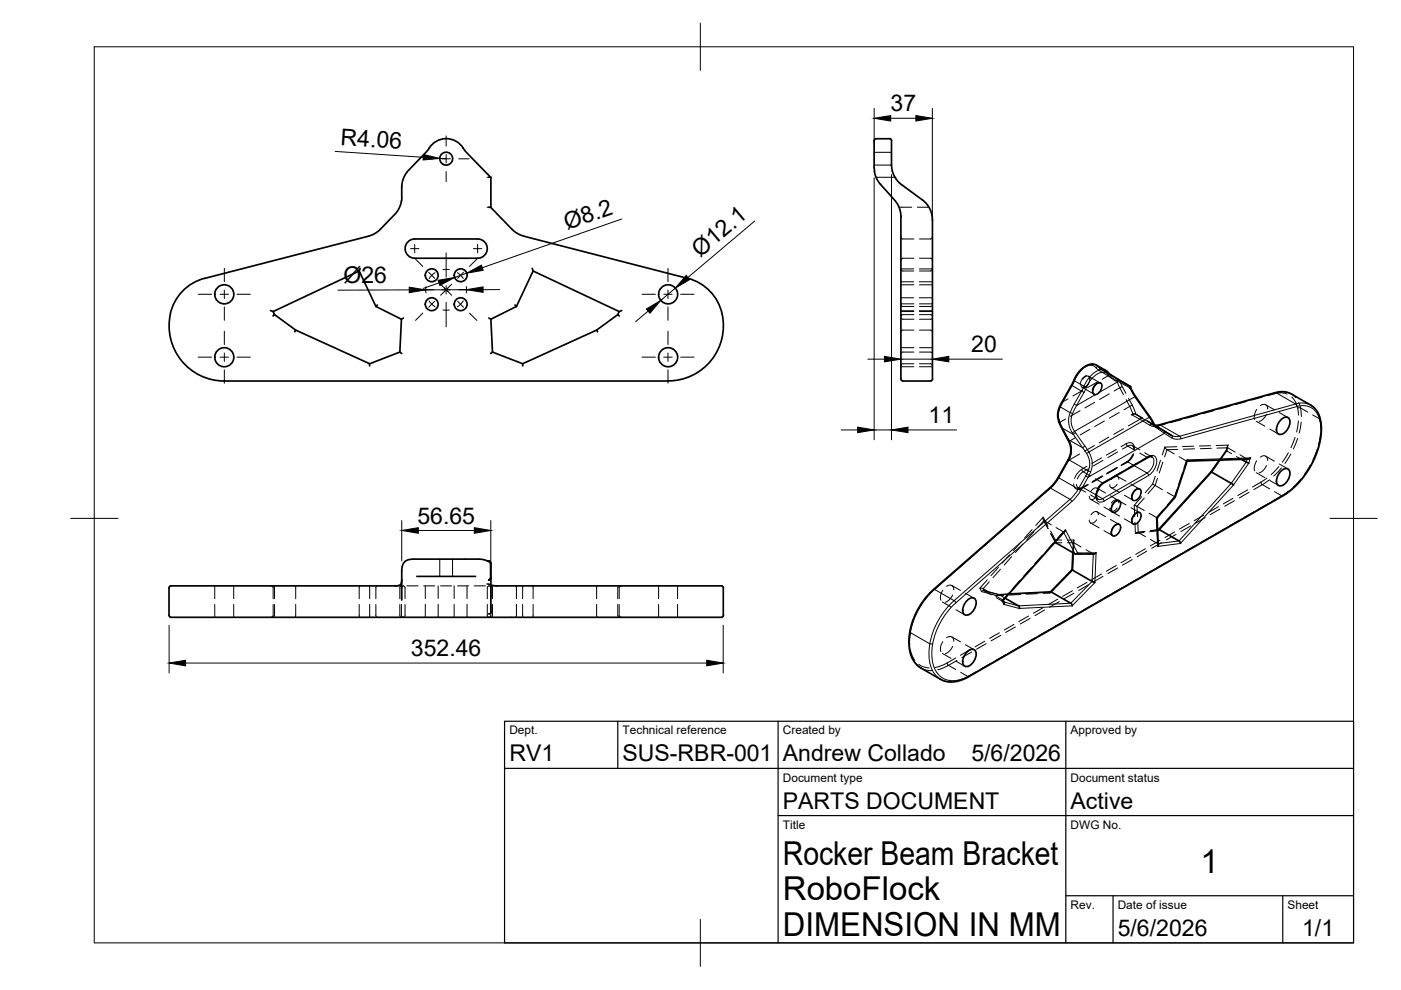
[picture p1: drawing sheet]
<svg xmlns="http://www.w3.org/2000/svg" width="297mm" height="210mm" viewBox="0 0 297 210" stroke-linecap="round" stroke-linejoin="round" font-family="sans-serif">
<!-- layer: Visible -->
<g fill="none" stroke="#000" stroke-width=".36">
<path d="M91 31.4a4.3 4.3 0 0 1 7.5 .5l5.5 5.7M91 31.4l-4.4 4.7-.7 1-.7 1.9v2.8M95.3 34.8a1.34 1.34 0 0 0 .1-2.2 1.34 1.34 0 0 0-2.1 .7 1.34 1.34 0 0 0 1.4 1.7l.6-.2M103.6 37.6h.4M104 37.6l.1 6.3h-.5M189.2 36.2l.4 1.1 .9 1.3 5.8 4.4 .9 1.4 .3 .9 .2 1.3M189.2 36.2l-.2-1.3v-5.3l-.4-.2h-2.8a1.11 1.11 0 0 0-.5 1.4l.1 5 .4 1.8 .7 1.3 3.6 4.1 .6 1.2 .3 1v33.6a2.72 2.72 0 0 0 .2 1.9h6.3a2.97 2.97 0 0 0 .2-1.9v-32.2M43.4 59a10 10 0 0 0-7.3 7.6M76.3 56.9l-.1 .6M78.1 50.1l-34.7 8.9M80.6 48.6l-1.1 .9-1.3 .6M85.2 41.8l-.3 1.8-.8 1.4-3.5 3.6"/>
<path d="M101.3 50.7h-13.4a2.04 2.04 0 0 0-2 2 2.04 2.04 0 0 0 2 2.1h13.4M101.3 50.7a2.04 2.04 0 0 1 2 2 2.04 2.04 0 0 1-2 2.1M104 43.9l4.6 4.7M108.6 48.6l1.1 .9 1.3 .6M111 50.1l34.8 8.9M112.8 56.9l.2 .6 18.3 8.6M113 57.5l-3.5 7.5M145.8 59a10.5 10.5 0 0 1 6.6 14.7 11.7 11.7 0 0 1-10.7 7.1M36.1 66.6a11.7 11.7 0 0 0 11.4 14.2h94.1M57.4 65.8l.5 .3M57.9 66.1l18.3-8.6 3.5 7.5 5.4 2.7-.3 6.9M57.9 66.1l.3 .6-.3 .3"/>
<path d="M58.2 66.7l4.5 3.3-.2 .4M62.7 70l15.7 7.1v.5M80 64.7l-.3 .3M84.8 74.6l.4 .3M84.8 74.6l-6.4 2.5M85.6 67.4l-.5 .3M103.6 67.4l.5 .3M104.4 74.6l-.4 .3M109.2 64.7l.3 .3M109.5 65l-5.4 2.7 .3 6.9 6.4 2.5 15.7-7.1M110.8 77.1v.5M126.5 70l.2 .4"/>
<path d="M131.3 67l-.3-.3-4.5 3.3M131.8 65.8l-.5 .3-.3 .6M233.3 81.2h-.4l-.4 .1-.6 .8-.2 1 .2 .5M237.8 80.9l1.9 1.1M239.6 82.2h.1M239.7 82l-4.3-2.6-.9-.8-2.2-1.3-.9-.1-.8 .2-1 .6-1 .9-3.6 6.6-.5 1.1-.2 1v.8l.4 1.5 1.9 3.7 .4 1.1-.1 1.6-.4 1.2-2.6 4.5-1.3 1.4-24.6 21.6-2.2 2.4-1.4 2.2-.9 1.9-.5 1.7-.3 1.9v1.8l.3 1.6 .4 1.1 .8 1.2 1 .8 5.1 2.8 1.1 .2h1l2.4-.8 67.3-38.7 1.8-1.3 1.3-1.3 1.6-1.9 1.3-2.1 .8-1.7 .7-2.1 .5-2.3v-2.2l-.5-2.3-.5-.9-.7-.8-4.7-2.7-1.3-.4h-1l-25.8 7-.8 .1 3.6 2.1M239.7 82l-.1 .2M239.7 82l.7 1.6 3.8 5.4 .6 1.1-.1 .3M244.2 96.9h-.7l-9.7 5.6-.8 .8-.4 .8-.1 1.1 .2 .6M251.7 97.5l-2.5 7.9-3.9 4.4M258.5 97.6l-1.7 2.4-11.2 12.3M263.2 97.4l1.6 .8"/>
<path d="M264.6 97.4l-12.9 .4M265.1 97.1l-.5 .2M271.7 88.9a1.02 1.02 0 0 1 1.4-.4 1.02 1.02 0 0 1 .3 1.4l-.1 .5a2.29 2.29 0 0 1-2.1 1.7 1.65 1.65 0 0 1-.2-2.4zM271.7 99.8a1.02 1.02 0 0 1 1.4-.4 1.02 1.02 0 0 1 .3 1.4l-.1 .5a2.29 2.29 0 0 1-2.1 1.7 1.65 1.65 0 0 1-.2-2.4zM103.4 118.9l.5 .2 .2 .3v10.5l-.5 .2M223.7 114.9l4.2 2.5M225.7 112.7l-13.1 14.7M225.9 112.4l-.1 .3M227.5 117.2l-.2 3.6M228.5 117.2l-.5 .2M232.4 117.2l-.5 .3h-3.8M237.2 111.2l-.3-.1-.4 .3-.7 .7-.2 1 .3 .5"/>
<path d="M237.2 106.2l-.3-.1-.4 .2-.7 .8-.2 1 .3 .5M241.6 103.7l-.7 .1-.6 .6-.4 1.1 .3 .6M241.6 108.7l-.3-.1-.5 .3-.6 .7-.3 .9 .3 .6M245.3 109.8h-.1M245.3 109.8l.3 5.7-.1 .3M245.7 112.3h-.3M245.7 112.3l4.3 2.4 .3 .5M249.1 105.3l.1 .1M256.7 100l.2 .1M256.9 100.1l4.6 2.8M35.8 124.6l.1 6.1a6.3 6.3 0 0 0 3.1 .2h112.3a3.2 3.2 0 0 0 2-.2l.1-.2M36.3 124.2l-.4 .2-.1 .2"/>
<path d="M85.2 123.2l-.3 .7-.8 .3h-47.8M85.2 122.9v.3M88.4 122.2h12.4M103.7 123h.1M104 122.7l-.3 .3M104.1 122.5l-.1 .2v-3.3l-.2-.3-1.4-.5-15.7 .1-.6 .2-.5 .4-.4 1.2v6.7M104.1 124.1l1 .1h47.8M152.9 124.2l.3 .1 .2 .3M153.4 124.6v5.9M205.2 138.1a1.02 1.02 0 0 1 1.3-.4 1.02 1.02 0 0 1 .4 1.4l-.1 .5a2.29 2.29 0 0 1-2.1 1.7 1.65 1.65 0 0 1-.2-2.4zM205.2 127.2a1.02 1.02 0 0 1 1.3-.4 1.02 1.02 0 0 1 .4 1.4l-.1 .5a2.29 2.29 0 0 1-2.1 1.7 1.65 1.65 0 0 1-.2-2.4zM212.5 127.4l.2-.1 .2 .4"/>
<path d="M212.9 127.7l-.1 .4M213.1 126.8l2.9 1.6 .1 .6M213.9 125.9l8.9-.4 4.2 2.4 .3 .5M227.3 120.8l-4.6 4.7M227.3 120.8l.1 .1M227.4 120.9l4.1 2.4M231.5 123.3l.6 .2"/>
<circle cx="91.5" cy="58.4" r="1.37"/>
<circle cx="97.7" cy="58.4" r="1.37"/>
<circle cx="47.6" cy="75.7" r="2.02"/>
<circle cx="47.6" cy="62.4" r="2.02"/>
<circle cx="91.5" cy="64.5" r="1.37"/>
<circle cx="97.7" cy="64.5" r="1.37"/>
<circle cx="141.7" cy="62.4" r="2.02"/>
<circle cx="141.7" cy="75.7" r="2.02"/>
</g>
<!-- layer: Hidden -->
<g fill="none" stroke="#000" stroke-width=".21">
<path d="M103.3 37.6h.3M103.7 37.6h.3M185.3 35.1h3.7M185.3 32.2h3.7M185.7 37.6h4M189.7 37.6h.1M103.3 43.9h.3M190.6 43.9h2.7M191 56.9l.1 .4 .3 .2h2.4M191 50.2l.2 .4 .2 .1h2.4M191 59.7h2.7M191 57h2.7"/>
<path d="M193.8 54.8h-2.4l-.2 .1-.2 .3M194.5 43.9h2.5M194.9 57l2.8-.1-.1 .4-.3 .2h-2.4M194.9 59.7l2.8 .1M194.9 54.8h2.4l.2 .1 .2 .3M197.7 50.2l-.2 .4-.2 .1h-2.4M191 67.4l.4 .3h2.4M191 64.7l.3 .3h2.5M191 65.8l.4 .3h2.4M191 65.9h2.7M191 63.1h2.7M191 60.4h2.8"/>
<path d="M191 64.4h2.8M191 73.7h2.8M191 77.8h2.8M193.8 74.6h-2.5l-.3 .3M193.8 66.7h-2.4l-.4 .3M193.8 77.1h-2.4l-.4 .5M193.8 70h-2.4l-.4 .4M194.9 65.9l2.8 .1M194.9 66.7h2.4l.4 .3M194.9 74.6h2.5l.3 .3M194.9 70h2.4l.4 .4M194.9 77.1h2.4l.4 .5"/>
<path d="M194.9 60.4h2.8M194.9 64.4h2.8M194.9 73.7h2.8M194.9 77.8h2.8M197.7 64.7l-.3 .3h-2.5M197.7 65.8l-.4 .3h-2.4M197.7 67.4l-.4 .3h-2.4M197.7 63l-2.8 .1M230.7 81.4l-.6 .6-.7 .1 2.5 1.5M231.1 80.3l-.3-.5 2.5 1.4M236.7 99.1l-2 1.2M237.8 80.9l-.6-.3-.7 .2 .9-.1 2.2 1.3"/>
<path d="M239.6 82h.1M240.1 96.4l-.8 1.2-1.5 .9M240.4 95.3v-.4l-.3-.4 1.6 .9M242.2 88.6l-1.6-.9-.7 .2 .8-.1 1.6 .9M242.7 96l1.5 .9M243.2 89.2l1.6 .9M243.3 89.3l1.4 .8 .1 .1-.1 .2M244.7 90.1l.1 .1-.5-.2 1.5 .9M244.8 90.1h.1M246.9 91.5l1.5 .8M247 94.8l.3 .5 1.7 .9M250 96.8l1.7 .9"/>
<path d="M251.7 97.8h.1M260 95.5l1.1 .7M260.2 94.7l-.3 .8-1.4 2.1M260.4 94.4l-.2 .3 .1 .2 1.6 .9M262.2 96.8l1 .6M262.9 96.4l1.7 1M266.3 89.3l1.9 1.1M266.4 86.8a2.55 2.55 0 0 0-.4 2.1M266.4 97.7a2.55 2.55 0 0 0-.4 2.1M267.2 86a.89 .89 0 0 1 1.1-.2 .89 .89 0 0 1 .5 .9M267.2 96.9a.89 .89 0 0 1 1.1-.2 .89 .89 0 0 1 .5 1M268.4 96.7l1.8 1.1"/>
<path d="M268.4 85.8l1.8 1.1M268.5 87.8l-.8 1.2-.7 .4M268.5 98.7l-.8 1.2-.7 .4M269.2 91l1.9 1M271.2 98.4l1.9 1M271.2 87.5l1.9 1M93.2 118.5v3.7M96 118.5v3.7M103.4 118.9h-.1l.3 .1M221.2 109.7l.1 .6 1.6 1M221.2 110.3l1 1.8M222.7 113.1l1 1.8"/>
<path d="M223.8 114.5l-.1 .4M223.9 111.9l1.5 .8h.3M227.5 114.8v2.4M227.7 114.5l-.2 .3 .2 .3 1.5 .9M230.3 116.6l1.6 .9M230.5 102.7l-1.2 .7-.7 .1 1.6 .8M231.2 104.9l1.5 .9M231.2 110.9l1.8 1M231.2 105.9l1.8 1M232.5 110.2a.87 .87 0 0 1-.6 .7 .87 .87 0 0 1-.9-.4l-.1-.2M232.5 105.2a.87 .87 0 0 1-.6 .7 .87 .87 0 0 1-.9-.4l-.1-.3M232.6 108.5l1.8 1.1"/>
<path d="M232.6 103.5l1.8 1M232.9 109.1a.67 .67 0 0 0-.5-.7 .67 .67 0 0 0-.8 .4l-.3 .4M232.9 104.1a.67 .67 0 0 0-.5-.7 .67 .67 0 0 0-.8 .4l-.3 .4M233.6 100.9l-2 1.2M234.1 112.5l1.8 1.1M234.1 107.5l1.8 1.1M235.4 110.1l1.8 1.1M235.4 105.1l1.8 1.1M235.6 103.4l1.8 1M235.6 108.4l1.8 1M236.9 102.7a.87 .87 0 0 1-.7 .7 .87 .87 0 0 1-.9-.4v-.2M236.9 107.7a.87 .87 0 0 1-.7 .7 .87 .87 0 0 1-.9-.4v-.2"/>
<path d="M236.9 101l1.8 1M236.9 106l1.8 1.1M237.2 101.6a.67 .67 0 0 0-.5-.7 .67 .67 0 0 0-.8 .4l-.3 .4M237.2 106.6a.67 .67 0 0 0-.5-.7 .67 .67 0 0 0-.8 .4l-.3 .4M238.4 105l1.8 1.1M238.4 110l1.8 1.1M239.8 102.6l1.8 1.1M239.8 107.6l1.8 1.1M240.5 107.1l2.1 1.1M240.7 113.1l.6-.2 1.6 .9M242.7 112.7l-1.6 .2M243.6 108.8l1.7 1"/>
<path d="M243.9 114.4l1.5 .9 .2 .2M244.4 102.6l2 1.2M245.3 109.8h.1M245.4 112.3l-1.5 .2M245.6 112.3h.1M245.7 112.3l-.1 .2M247.5 104.4l1.7 1M256.8 100v.2M256.8 100h.1M266.3 100.2l1.9 1.1M269.2 101.9l1.9 1M45.5 124.2v2.8"/>
<path d="M45.5 128.2v2.7M49.6 124.2v2.8M49.6 128.2v2.7M57.4 124.2l.5 .4v2.4M57.9 124.2l.3 .4v2.4M57.9 128.2v2.3l-.2 .3-.3 .1M58.2 128.2v2.3l-.3 .4M62.5 124.2l.2 .3v2.5M62.7 128.2v2.4l-.2 .3M76.2 128.2v2.4l.1 .3M76.3 124.2l-.1 .3v2.5M78.4 124.2v2.8"/>
<path d="M78.4 128.2v2.7M79.7 128.2v2.3l.3 .4M80 124.2l-.3 .4v2.4M83.8 124.2h1.3M84.8 128.2v2.3l.4 .4M85.1 128.2v2.3l.5 .4M85.2 124.2l-.4 .4v2.4M85.4 124.2l.5 .4v2.4M85.6 124.2l-.5 .4v2.4M85.9 128.2v2.3l-.1 .2-.4 .2M86.3 124.2h2.3M89.8 124.2h2.4"/>
<path d="M90.2 128.1l-.1 2.8M90.2 124.2v2.7M92.9 128.1l.1 2.8M92.9 124.2v2.7M93.4 124.2h2.4M96.3 128.1l-.1 2.8M96.3 124.2v2.7M97 124.2h2.4M99 128.1l.1 2.8M99 124.2v2.7M100.5 124.2h2.4M103.3 128.2v2.3l.1 .2 .3 .2"/>
<path d="M103.6 123.9l.5 .2M103.6 124.2l.5 .4v2.4M103.7 124.2l-.4 .4v2.4M104 124.2l.4 .4v2.4M104 127.7v2.2l-.4 .2M104.1 128.2v2.3l-.5 .4M104.4 128.2v2.3l-.4 .4M105.4 124.2l-1.3 .1-.2-.4-.6-.1 .5 .2 .2 .3v2.2M109.2 124.2l.3 .4v2.4M109.5 128.2v2.3l-.3 .4M110.8 128.2v2.7M110.8 124.2v2.8"/>
<path d="M112.8 124.2l.2 .3v2.5M113 128.2v2.4l-.2 .3M126.5 128.2v2.4l.2 .3M126.7 124.2l-.2 .3v2.5M131 128.2v2.3l.3 .4M131.3 128.2v2.3l.2 .3 .3 .1M131.3 124.2l-.3 .4v2.4M131.8 124.2l-.3 .1-.2 .3v2.4M139.6 124.2v2.8M139.6 128.2v2.7M143.7 124.2v2.8M143.7 128.2v2.7"/>
<path d="M199.8 127.6l1.8 1.1M199.8 138.5l1.8 1.1M199.9 136a2.42 2.42 0 0 0-.4 2.2M199.9 125.1a2.42 2.42 0 0 0-.4 2.2M200.7 135.2a.9 .9 0 0 1 1-.2 .9 .9 0 0 1 .5 1M200.7 124.3a.9 .9 0 0 1 1-.2 .9 .9 0 0 1 .5 1M201.8 124.1l1.8 1.1M201.8 135l1.8 1.1M202 137l-.6 .9-1 .7M202 126.1l-.9 1.2-.7 .4M202.7 129.3l1.8 1M204.7 125.8l1.8 1"/>
<path d="M204.7 136.7l1.8 1M207.8 124.7h.5l1.7 1M208.1 125.4l.5-.2 1.6 .9M208.6 125.2l3.2 .9M211 126.3l1.6 1.1M211.2 126.7l1.7 1M211.4 126.3l.3-.3 1.4 .8M212.6 127.3h.1M213.9 125.9l-2.2 .1M222.7 125.5h.1M222.8 125.5l-.2 .2M227.3 120.8h.1"/>
<path d="M202.7 140.2l1.8 1"/>
</g>
<!-- layer: Hidden Narrow -->
<g fill="none" stroke="#000" stroke-width=".21">
<path d="M229.2 78.5l-.9 1.1-.5 1M230.1 77.8l.7-.3h.7l.9 .5M230.4 79.6a2.09 2.09 0 0 0-1.4 1.9M232.4 78l.5 .5M232.5 77.4l.4 .4M232.9 78.5l2 1.2-1.2 .7M232.9 77.8h-.3l-.2 .2M232.9 77.8l.5 .5-.2-.1-.3 .3M232.9 77.8l2 1.1M234.5 78.6l.4 .3M234.9 78.9l.1 .1M234.9 78.9l.5 .5"/>
<path d="M235.4 79.4l-2-1.1 2 1.2h-.3l-.2 .2 1.6 1.1M235.4 79.4l1.6 1M235.4 79.5l2 1.2M224.6 89.6l.1-.1 .5 1.2-.1 .1M224.6 86.2l-.2 2.1 .3 1.2 1.2-.6M225.1 100l-.7 1.3M225.1 85.3l-.4 1M225.2 90.7l1.3 2.4M225.9 84l-.7 1.3 1.3-.7M226.4 97.6v.1M226.4 97.7l-.7 1.2M226.5 93.1l-.1 .1"/>
<path d="M226.5 93.1l.7 1.8M226.6 97.5l-.2 .2M227.1 96.1l-.6 1.3M227.2 81.7h.1M227.2 81.7l-.7 1.3M227.8 80.6l-.6 1.1M227.8 80.6h-.1M228 92.8l-1.4 .8M228.9 96.3l-2.5 1.4M229 87.1l-2.1 1.2M229.4 99.5l-.9 .8-.7 1.1M229.6 82.8l-2.1 1.2"/>
<path d="M230.5 98.9l-1.1 .6M230.7 81.5a.94 .94 0 0 1-1.4 .5l-.1-.5M230.8 99.4l-1.1 .6-.3-.5M231.1 80.4a.66 .66 0 0 0-.5-.7 .66 .66 0 0 0-.8 .4l-.3 .3M231.1 80.3a2.07 2.07 0 0 1-1.3 1.9M231.1 91l-2.1 1.2M232 94.5l-2 1.2M232.1 85.3l-2.1 1.2M232.6 81l-2 1.2M233.3 81.2a1.57 1.57 0 0 0-1.4 2.4M233.6 97.1l-2.1 1.2M233.8 97.6l-2 1.2"/>
<path d="M234.2 89.3l-2.1 1.1M235.1 92.7l-2.1 1.2M235.2 83.5l-2.1 1.2M236.7 95.3l-2.1 1.2M236.7 80.6l.7 1.6-1.2 .7M237 80.4l2.6 1.6M237 80.4h.1M237 99.2l-2.4 1.3M237 95.8l-2.1 1.2M237.3 87.5l-2.1 1.2M237.4 80.6l.5 1.4M238 100l-2.1 1.2"/>
<path d="M238.2 90.9l-2.1 1.2M238.3 86.9l1.2-.7 .7 1.6M238.7 83.4l-.8-1.4-.3 .1-.2 .1 .8 1.5M238.8 84.7l.7 1.5 .6-.3M238.8 94.1a1.05 1.05 0 0 1 1.2-.2 1.05 1.05 0 0 1 .5 1.1M238.8 94.1l.3 .5-1.1 .6M238.8 98.1l.2-.2 1.4 .8M238.8 94.1l-1.1 .6M238.8 98.1l-1.1 .6M239.3 84.4l.8 1.5M239.5 81.9l1.2 2.2M239.9 87.9l1.8 1"/>
<path d="M240.1 85.9l.7 1.9M240.3 96.2l-.6 1.1-.9 .8M240.3 96.4l-.7 1.1-1.6 1.1M240.5 95.3a.85 .85 0 0 0-.5-.8 .85 .85 0 0 0-.9 .1l1.5 .9M240.7 84.1l1.2 1.7M240.7 84v.1M240.8 87.9l1.4 .8M241.1 98.2l-2.1 1.2M241.7 96.1l1.5 .9M241.7 88.9l2.4 1.4 .7 .1 .8-.1M241.7 88.9l.5-.2 3.6 2.1M241.7 88.9l-2.5 1.4"/>
<path d="M242.6 86.8l1.2 1.7M243.2 97h.2M243.2 97l-1.1 .6M243.7 90.1l.4-.2 .8 .3M243.8 88.5l.9 1.5M243.8 88.4v.1M244.2 96.9l-.4-.1-.6 .2M244.7 90.1l3.7 2.2M245.8 90.1l-.2 .2M246 97.6l-.7 2.3M246.5 98l-.7 2.3M246.8 91.3h.1"/>
<path d="M246.8 91.4l1.6 .9M247 89.9l-1.4 .4M248.4 92.3h.1M249.5 94.7l-2.5 .1-.6 1.6M249.7 95.3h-2.3l-.5 1.6M250.5 89l-2.3 .6M253.1 94.6l-2.4 .1M253.3 95.2h-2.4M253.8 97.7h-2.3l-.5 1.5M253.9 88l-2.3 .7M256.7 94.5l-2.4 .1M256.8 95.1h-2.3"/>
<path d="M257.3 87.1l-2.2 .6M257.4 97.5l-2.4 .1M257.9 94.5l2.5-.1-.4 1.1-1.2 1.8M258 95l2.3-.1-.2 .7-1.4 1.9M258.1 98.3l-1.3 1.9-1.6 1.7M260.8 86.1l-2.3 .6M260.9 97.4l-2.3 .1M264.2 85.1l-2.3 .7M264.4 97.4h-2.3M267.7 84.2l-2.3 .6M270.2 83.5l1.7-.2 1 .2M270.2 83.5l-1.4 .4"/>
<path d="M270.4 83.2l-.2 .3M271.1 98.9l-1.6 1.7M271.7 99.2l-1.6 1.7M273.2 96l-1.3 2M273.7 96.3l-1.3 2M273.8 83.5l.9 .8M273.9 84.2l.9 1.2 .3 1.2M274.6 92.7l-.9 2.2M275.1 93l-.9 2.2M275.1 86.6l.2 1.4M275.1 86.6l.6-.1 .2 1.8M275.3 89.2l-.4 2.4"/>
<path d="M275.4 85.3l.3 1.2 1.6 .9M275.9 89.5l-.5 2.3M277.8 98.6l-1.3 2M277.9 85.9l.9 .8M278.3 88l1.5 .9M279.2 95.3l-.9 2.3M279.5 87.7l.3 1.2M279.8 88.9l.2 1.8M279.8 88.9l.2 .1M280 91.9l-.4 2.3M204.4 119.5l-1.8 1.5M207.1 117.1l-1.8 1.6"/>
<path d="M209.8 114.8l-1.8 1.5M212.5 112.4l-1.8 1.6M214.1 117.6l-1.6 1.8M214.5 118l-1.6 1.8M215.2 110.1l-1.8 1.5M216.5 114.9l-1.6 1.8M216.9 115.4l-1.6 1.8M217.8 107.7l-1.8 1.6M218.8 112.3l-1.6 1.8M219.2 112.7l-1.5 1.8M219.6 111.4l1.6-1.7 1 1.9M220 111.8l1.3-1.4 .9 1.7"/>
<path d="M220.5 105.4l-1.7 1.5M221 117.7l-1.6 1.8M222.5 103.6l-1.1 1M222.5 103.5v.1M222.8 112.6l1 1.9h1.3M222.8 113.1l1 1.8M223.4 115.1l-1.6 1.8M223.8 115.1h1.3M224.3 101.2l.1 .1M224.4 101.3l-1 1.5-.9 .8M225.5 112.9l-.1-.2-1.2 1.5M226.3 114.5h1.4l-.1 2.6"/>
<path d="M226.4 115.1h1.3l-.1 2.1M227.5 118.3l-.1 2.5-2 2M227.6 102.6a1.05 1.05 0 0 0 .6 1.1 1.05 1.05 0 0 0 1.2-.2M227.9 117.4h1.4M228.2 102.7a.87 .87 0 0 0 .5 .8 .87 .87 0 0 0 1-.1M229.7 103.4l-.3-.1v.2M229.7 103.4l2.8 1.6M230.5 117.4h1.3M230.8 102.7l-1.4 .8M231.2 100.9l-1.5-.9-.8 .7-.5 .8M231.8 117.4v.1M232.2 101.5l1.6 .9"/>
<path d="M232.4 104.5v.8l.3 .5M233.6 101.1l-2.1 1.2M233.8 102.4l-1 1M233.8 102.4h.2M233.8 100.9l-2 1.2M234.9 101.8l-1.1 .6M236.7 119.9l-2.1 1.2M237.2 111.2a1.59 1.59 0 0 0-1.3 2.4M237.2 106.2a1.58 1.58 0 0 0-1.3 2.4M239.8 118.1l-2.1 1.2M240.1 118.7l-2.1 1.1M240.6 110.7l.1 2.4 1.8-.2"/>
<path d="M241.2 110.7l.1 2.2 1.5-.2M241.6 103.7a1.59 1.59 0 0 0-1.7 1.8l.3 .6M241.6 108.7a1.59 1.59 0 0 0-1.4 2.4M242 105.3l-1.5 1.8 .1 2.5M242.6 105.6l-1.5 1.8 .1 2.1M242.8 116.3l-2 1.2M243.1 116.9l-2 1.2M244.9 101l-.5 1.6-1.6 1.9M245.3 113.1l.1 2.2 .2-.1M245.4 101.4l-.5 1.5-1.5 1.8M245.4 112.4l-1.4 .2M245.9 114.6l-2 1.2"/>
<path d="M246.2 115.1l-2 1.2M246.7 108l-1.5 1.7 .1 2.2M247.2 110.7l-1.6 1.8-1.9 .2M247.3 119.2l-2.1 1.2M249 112.8l-2 1.2M249.3 113.3l-2 1.2M249.5 103.8l-.5 1.5-1.5 1.8M249.6 108.1l-1.6 1.7M250.4 117.4l-2.1 1.2M250.7 100.4l-.8 2.3M252 105.4l-1.6 1.8M252.1 111l-2 1.2"/>
<path d="M252.4 111.5l-2 1.2M253.4 115.7l-2 1.2M254.4 102.8l-1.6 1.8M255.2 109.2l-2 1.2M255.5 109.7l-2 1.2M256.5 113.9l-2 1.2M258.3 107.4l-2 1.2M258.6 107.9l-2 1.2M259.7 112.1l-2.1 1.2M261.4 105.7l-2 1.1M261.7 106.2l-2 1.2M262.7 110.3l-2 1.2"/>
<path d="M264.5 103.9l-2.1 1.2M264.8 104.4l-2 1.2M265.8 108.5l-2 1.2M267.3 102.2l.4 .6-1.8 1M267.3 102.2l-1.7 1.1M268.6 101.4l-1.3 .8M268.9 106.8l-2 1.1M269.2 101.7l-1.5 1.1 1.5 .8M270.2 104.2l1.6 .9M271.8 105.1h.2M271.8 105.1l-1.8 1.1M273.3 104.1l-1.5 1"/>
<path d="M275.8 101.6l-1.6 1.7M193 133.9l-.1 2.7M193 137.8l.4 1.2 .6 1M193 133.9l-.1 .1M193.7 131.2l-.7 2.7M195.4 128.1l-1.2 2M197.9 125.1l-1.8 2M198 125l-.1 .1M199 124.2l-1.1 .9M201.7 121.8l-1.8 1.6M202.6 139.5l-1.8 1.1M205.7 137.7l-2.1 1.2"/>
<path d="M206 138.3l-2.1 1.1M208.8 135.9l-2.1 1.3M209.1 136.5l-2.1 1.2M209.3 123l-1.5 1.7 .3 .7 3.3 .9 1.4-.1M209.7 123.4l-1.3 1.4 .2 .4 3.2 .9 2.1-.1M211.7 120.3l-1.6 1.8M211.9 134.2l-2.1 1.2M212.1 120.7l-1.6 1.8M212.2 134.7l-2.1 1.2M213.2 138.8l-2.1 1.2M213.8 125.7l-1.2 1.5 .2 .4M215 132.4l-2.1 1.2"/>
<path d="M215.3 132.9l-2.1 1.2M216.2 123.1l-1.5 1.8M216.3 137.1l-2.1 1.2M216.4 126l-2.4 .2M218.1 130.6l-2.1 1.2M218.4 131.1l-2.1 1.2M218.6 120.4l-1.6 1.8M219.4 135.3l-2.1 1.2M220 125.9l-2.4 .1M221.2 128.8l-2.1 1.2M221.5 129.3l-2.1 1.2M222.5 133.5l-2.1 1.2"/>
<path d="M224.3 127l-2.1 1.2M224.6 123.7l-2 2-1.5 .1M224.6 127.6l-2.1 1.1M225.6 131.7l-2.1 1.2M227.4 125.3l-2.1 1.1M227.7 125.8l-2.1 1.2M228.7 129.9l-2.1 1.2M230.5 123.5l-2.1 1.2M230.8 124l-2.1 1.2M231.8 128.2l-2.1 1.1M233.6 121.7l-2.1 1.2M233.8 122.2l-2 1.2"/>
<path d="M234.9 126.4l-2.1 1.2M237 120.4l-2.1 1.2M238 124.6l-2.1 1.2M241.1 122.8l-2.1 1.2M244.2 121l-2.1 1.2M194.8 140.9l1 .5 1.2 .2M195.3 141.6l1 .4 1.3 .2M199.4 144l1 .4 1.4 .2M200.8 140.6l-1.3 .6-1.3 .4M200.8 140.6l.3 .5-2.3 .9M202.9 140l-1.8 1.1 1.5 .9M203.7 142.6l1.5 .8"/>
<path d="M205.2 143.4l-2.3 1M205.2 143.4l.2 .1M207 142.4l-1.8 1M210.1 140.6l-2.1 1.2"/>
</g>
<!-- layer: Visible Narrow -->
<g fill="none" stroke="#000" stroke-width=".21">
<path d="M232.5 77.4a2.93 2.93 0 0 0-3.3 1.2l-.8 1-.6 1.1M234.5 78.6a2.93 2.93 0 0 0-3.3 1.2l-.8 1-.6 1.1M234.9 79.4l.6 .5M235 79.4a1.9 1.9 0 0 0-2.8 .2l-1.2 1.3-.6 1.2M235 79v.4M235.4 79.4l.1 .5M235.5 79.9l1.5 1-3.8 2.2-.7 .6h-.3l-3.9 2.3 1.5-2.8M224.6 86.2l.2 .1M224.7 89.5l.5 1.2M224.8 86.3l-.4 1.5 .2 1.8M224.8 86.3l2.1 1.2-.3 1.3v.9l.3 1.2 .5 .9M225.1 85.3h.2"/>
<path d="M225.2 90.7l-.1 .1M225.2 90.7l1.2 2.5M225.2 90.7l2.4 1.4M225.3 85.3l-.5 1M226.4 97.6l.1 .1M226.5 93.2l3.1 1.7M226.5 93.1l.2 .4M226.5 97.7l-2 3.6-.2-.1M226.5 97.7l.2-.2 4 2.4M226.6 93.6l.4 .7 .2 1.4-.3 1.2-.2 .6-.2-.1M226.9 87.5l.5 .2M227.2 81.7l.1 .1"/>
<path d="M227.3 81.8l-2 3.5M227.3 81.8l2 1.1M227.4 87.7l-.3 .8v1.2l.3 1 .4 .8M227.6 92.1l2 2.8M227.7 80.6l.1 .1M227.8 85.7l-.9 1.8M227.8 80.7l2 1.2M227.8 80.7l-.5 1.1M227.8 91.4l.2 .4M227.9 91.5l-.5 .3 .2 .3M228 91.8l2 2.8M228.1 91.7l-.5 .4"/>
<path d="M228.3 85.9l-.9 1.8M229.3 82.9l.5 .3M229.3 82.9l-1.5 2.8 .5 .3M229.6 94.9l.8 1.3M229.8 81.9l.6 .2M229.8 81.9l-.5 1M230 94.6l.9 1.2M230 94.6l-.4 .3M230.4 82.1l-.6 1.1M230.7 99.8l-.5 1.1M230.7 99.8l.5 .3-.5 1.1M230.9 95.9a.45 .45 0 0 0-.4 .3 .45 .45 0 0 0 .2 .5l.3 1.4v.8l-.3 1"/>
<path d="M231.9 83.5l.2 .1M232.1 83.6l.1 .1a1.08 1.08 0 0 1-.2-1.7l.2-.3a.78 .78 0 0 1 .8-.6 .78 .78 0 0 1 .7 .8l-.5 1.2-1.1 .5M233.3 81.2a1.38 1.38 0 0 1-.2 1.9M237 80.3l.1 .6 1.6 .8a1.47 1.47 0 0 1 1.2 1.3l.7 1.1M240.4 98.7l2.8 1.6-9.4 5.4M240.6 84.1l3 4.4M240.6 84.1l-12.8 7.4M240.8 84l-.2 .1M243.5 96.8l-9.4 5.4M243.5 96.8a1.07 1.07 0 0 1 1.2-.1 1.07 1.07 0 0 1 .6 1.1 3.8 3.8 0 0 1-1.8 3M243.5 96.8l-.1 .2M243.6 88.5l-12.8 7.4 .4 .7 .4 1.3-.1 1.3-.3 .9"/>
<path d="M243.7 88.5l1 1.9M243.8 88.4l-.1 .1M244.2 96.8a2.11 2.11 0 0 1-.3 2.9l-.7 .6 .3 .5M244.7 90.4l2.2 1.5M244.7 90l-.1 .1M245.8 90.1h.2M246 90.1l-1.1 .1M246.8 91.3l.1 .6M248.4 92.3l.1 .5 .3 .2 .7 .1 .9-.1M248.4 92.3l.6 .3 1.1-.1 .3 .5M248.5 92.9l-1.6-1-16.2 9.3-1.6 2.8M251.7 97.5l13.4-.4-.3 1.1-3.3 4.7-11.2 12.3-4.9 .7-.2-6 3.9-4.5z"/>
<path d="M258.7 97.5l-1.8 2.6-11 12.2-.5 .1M264.4 97.4l-.2 .6-3.2 4.5-11 12.2-4.4 .5M270.4 83.2l.2 .1M270.6 83.3l-24.6 6.8M270.6 83.3l4.1 2.4M270.6 83.3l1.7-.2 1.5 .4M274.7 85.7l-24.6 6.8-4.1-2.4M274.7 85.6l.2 .6M274.7 85.6l1.8-.1 1.4 .4M274.9 86.2l-24.6 6.8M274.9 86.2a3.7 3.7 0 0 1 5 3.1M279.9 89.3a16.1 16.1 0 0 1-4.4 12.8l-2 1.9-1.4 .9"/>
<path d="M280 89l-.1 .3M222.5 103.5h.3M222.7 103.5l-24.5 21.5M222.7 103.5l4.2 2.4M222.7 103.5l1-1 .8-1.2 4.1 2.4-.8 1.2-.9 1M223.8 114.9v.2M225.5 112.9l2.4 4.5M225.9 112.4l2.6 4.8h3.9l-.3 6.3-4.8 5-11.2 .5-3.3-.9-.3-.7zM226.9 105.9l.3 .4M226.9 105.9l-24.6 21.5-4.1-2.4M227.2 106.3l-24.6 21.5M227.6 117.2l-.2 3.7-4.5 4.6-9 .5"/>
<path d="M229.1 104l-.8 1.3-1 1M230.2 100.9l.5 .3M230.2 100.9l-1.6 2.8 .5 .3M231.8 117.5l-.3 5.8-4.5 4.6-11.1 .6-3.1-.9M232.5 105l1.3 .7M233.8 105.7l-.6 .2-.4-.1M234 102.4l.1-.2a3.3 3.3 0 0 0-1.5 3.9 1.07 1.07 0 0 0 1.5 .1M236.3 111.5a.75 .75 0 0 1 1.3 0 1.89 1.89 0 0 1-1.6 2.2 1.25 1.25 0 0 1 0-1.9zM236.3 106.4a.75 .75 0 0 1 1.3 0 1.89 1.89 0 0 1-1.6 2.3 1.25 1.25 0 0 1 0-1.9zM237.3 111.2a1.57 1.57 0 0 1-1.4 2.3M237.3 106.2a1.57 1.57 0 0 1-1.4 2.3M240.6 109a.75 .75 0 0 1 1.3 0 1.89 1.89 0 0 1-1.5 2.2 1.25 1.25 0 0 1 0-1.9z"/>
<path d="M240.6 103.9a.75 .75 0 0 1 1.3 0 1.89 1.89 0 0 1-1.5 2.3 1.25 1.25 0 0 1 0-1.9zM241.6 103.7a1.57 1.57 0 0 1-1.4 2.3M241.6 108.7a1.57 1.57 0 0 1-1.4 2.3M243.5 100.8l-9.4 5.4-.3-.5M272.1 105l-66.6 38.3a5.1 5.1 0 0 1-6.6-.4 7.9 7.9 0 0 1-1.2-6.4M272.1 105l-.1 .2M192.9 133.9l.1 .2M193 134.1l4.1 2.4M193 134.1a7.6 7.6 0 0 0 1.7 7.1l.6 .4M197.1 136.5l.6 .1M197.1 136.5a7.6 7.6 0 0 0 1.7 7.1l.6 .4M197.1 136.5a16.4 16.4 0 0 1 5.2-9.2l.4 .5a15.8 15.8 0 0 0-5 8.7"/>
<path d="M198 124.9l.2 .1M198.2 125a16.4 16.4 0 0 0-5.2 9.1M205.5 143.3l-.1 .2"/>
</g>
<!-- layer: BORDER -->
<path d="M20 9.9h267v190h-267zM148.5 4.9v10M15 109.9h10M282 109.9h10M148.5 194.9v10" fill="none" stroke="#000" stroke-width=".21"/>
<!-- layer: TITLEBLOCK -->
<path d="M107 152.9h180v47h-180zM131 152.9v10M165 152.9v47M226 152.9v47M107 162.9h180M165 172.9h122M226 189.9h61M236 189.9v10M272 189.9v10" fill="none" stroke="#000" stroke-width=".25"/>
<!-- layer: Smart Centers -->
<g fill="none" stroke="#000" stroke-width=".21">
<path d="M89.7 33.7h2.2M93.7 33.7h1.8M94.6 28.8v2.2M94.6 32.8v1.8M94.6 36.4v2.1M97.3 33.7h2.1M47.6 56.9v2.8M87 52.7h1.8M87.9 51.8v1.8M88.1 54.9l1.5 1.6M90.9 57.7l1.3 1.3M92.2 57.8l-1.2 1.3"/>
<path d="M93.9 57.2h1.4M94.6 53.6v5.2M97 57.8l1.2 1.3M98.3 57.7l-1.3 1.3M100.4 52.7h1.8M101.1 54.9l-1.6 1.6M101.3 51.8v1.8M141.6 56.9v2.8M42 62.4h2.9M42 75.7h2.9M46.7 62.4h1.8M46.7 75.7h1.8"/>
<path d="M47.6 61.5v1.8M47.6 65.1v2.8M47.6 70.2v2.9M47.6 74.8v1.8M47.6 78.4v2.9M50.2 62.4h2.9M50.2 75.7h2.9M86.8 61.4h5.1M89.6 66.4l-1.5 1.5M90.3 60.8v1.3M91 63.8l1.2 1.3M92.2 63.9l-1.3 1.2"/>
<path d="M93.4 60.3l2.4 2.3M93.7 61.4h1.8M93.9 65.7h1.4M94.6 60.6v1.7M94.6 64.1v5.2M95.8 60.3l-2.4 2.3M97 63.9l1.3 1.2M97.3 61.4h5.1M98.2 63.8l-1.2 1.3M98.9 60.8v1.3M99.5 66.4l1.6 1.5M136.1 62.4h2.9"/>
<path d="M136.1 75.7h2.9M140.7 62.4h1.8M140.7 75.7h1.8M141.6 61.5v1.8M141.6 65.1v2.8M141.6 70.2v2.9M141.6 74.8v1.8M141.6 78.4v2.9M144.3 62.4h2.9M144.3 75.7h2.9"/>
</g>
<!-- layer: FD_Dimensions -->
<g fill="none" stroke="#000" stroke-width=".21">
<path d="M71.1 32.1l18.6 1.3M93.2 33.6l1.4 .1M185.3 23v7.5M185.3 37.7v55.6M188.8 25.1h5.4M189 37v56.3M197.7 23v23.8M93.1 60l-3.3 1.1M99 57.9l-2.6 .9M131.8 46.4l-29.5 10.4M160 46.9l-14.2 11.9M86.8 61.5h-15.2"/>
<path d="M98.9 61.4l-8.6 .1M105.9 61.4h-3.5M137.4 66l-2.7 2.2M143.2 61.1l-3.1 2.6M184 76.2h3.5M191 76.2h6.7M201.2 76.2h11.3M178.4 91.2h3.4M185.3 91.2h3.7M192.5 91.2h10.3M85.2 110.4v8.5M88.7 112.5h11.9"/>
<path d="M104.1 110.4v10M35.9 132.6v10.1M153.3 132.6v10.1M39.3 140.6h110.5"/>
</g>
<g fill="#000" stroke="#000" stroke-width=".21">
<path d="M89.8 32.8l3.4 .8-3.5 .3zM185.3 25.1l3.5-.6v1.2zM194.2 24.5l3.5 .6-3.5 .6zM92.9 59.4l3.5-.6-3.1 1.7zM99 57.9l3.1-1.7 .3 1.1zM145.5 58.4l.7 .9-3 1.8zM86.8 60.9l3.5 .6-3.5 .6zM98.9 61.4l3.5-.6v1.2zM137 65.5l3.1-1.8-2.3 2.7zM187.5 75.6l3.5 .6-3.5 .5zM197.7 76.2l3.5-.6v1.1zM181.8 90.6l3.5 .6-3.5 .5z"/>
<path d="M189 91.2l3.5-.6v1.1zM85.2 112.5l3.5-.6v1.2zM100.6 111.9l3.5 .6-3.5 .6zM35.9 140.6l3.4-.6v1.2zM149.8 140l3.5 .6-3.5 .6z"/>
</g>
<g font-size="7">
<text x="166" y="183.4">Rocker Beam Bracket</text>
<text x="254.5" y="185.2">1</text>
<text x="166" y="190.9">RoboFlock</text>
<text x="166" y="198.4">DIMENSION IN MM</text>
</g>
<g font-size="4.9">
<text x="188.8" y="23.6">37</text>
<text x="72.2" y="30.7" transform="rotate(4 72.2 30.7)">R4.06</text>
<text x="120.2" y="48.8" transform="rotate(-19 120.2 48.8)">Ø8.2</text>
<text x="72.8" y="60">Ø26</text>
<text x="148.4" y="54.6" transform="rotate(-40 148.4 54.6)">Ø12.1</text>
<text x="205.9" y="74.7">20</text>
<text x="196.9" y="89.8">11</text>
<text x="88.5" y="111">56.65</text>
<text x="87.1" y="139.1">352.46</text>
<text x="108" y="161.4">RV1</text>
<text x="132" y="161.4">SUS-RBR-001</text>
<text x="166" y="161.4">Andrew Collado</text>
<text x="206" y="161.4">5/6/2026</text>
<text x="166" y="171.4">PARTS DOCUMENT</text>
<text x="227" y="171.4">Active</text>
<text x="237" y="198.4">5/6/2026</text>
<text x="276.1" y="198.6">1/1</text>
</g>
<g font-size="2.5">
<text x="108" y="155.7">Dept.</text>
<text x="132" y="155.7">Technical reference</text>
<text x="166" y="155.7">Created by</text>
<text x="227" y="155.7">Approved by</text>
<text x="166" y="165.7">Document type</text>
<text x="227" y="165.7">Document status</text>
<text x="166" y="175.7">Title</text>
<text x="227" y="175.7">DWG No.</text>
<text x="227" y="192.7">Rev.</text>
<text x="237" y="192.7">Date of issue</text>
<text x="273" y="192.7">Sheet</text>
</g>
</svg>
